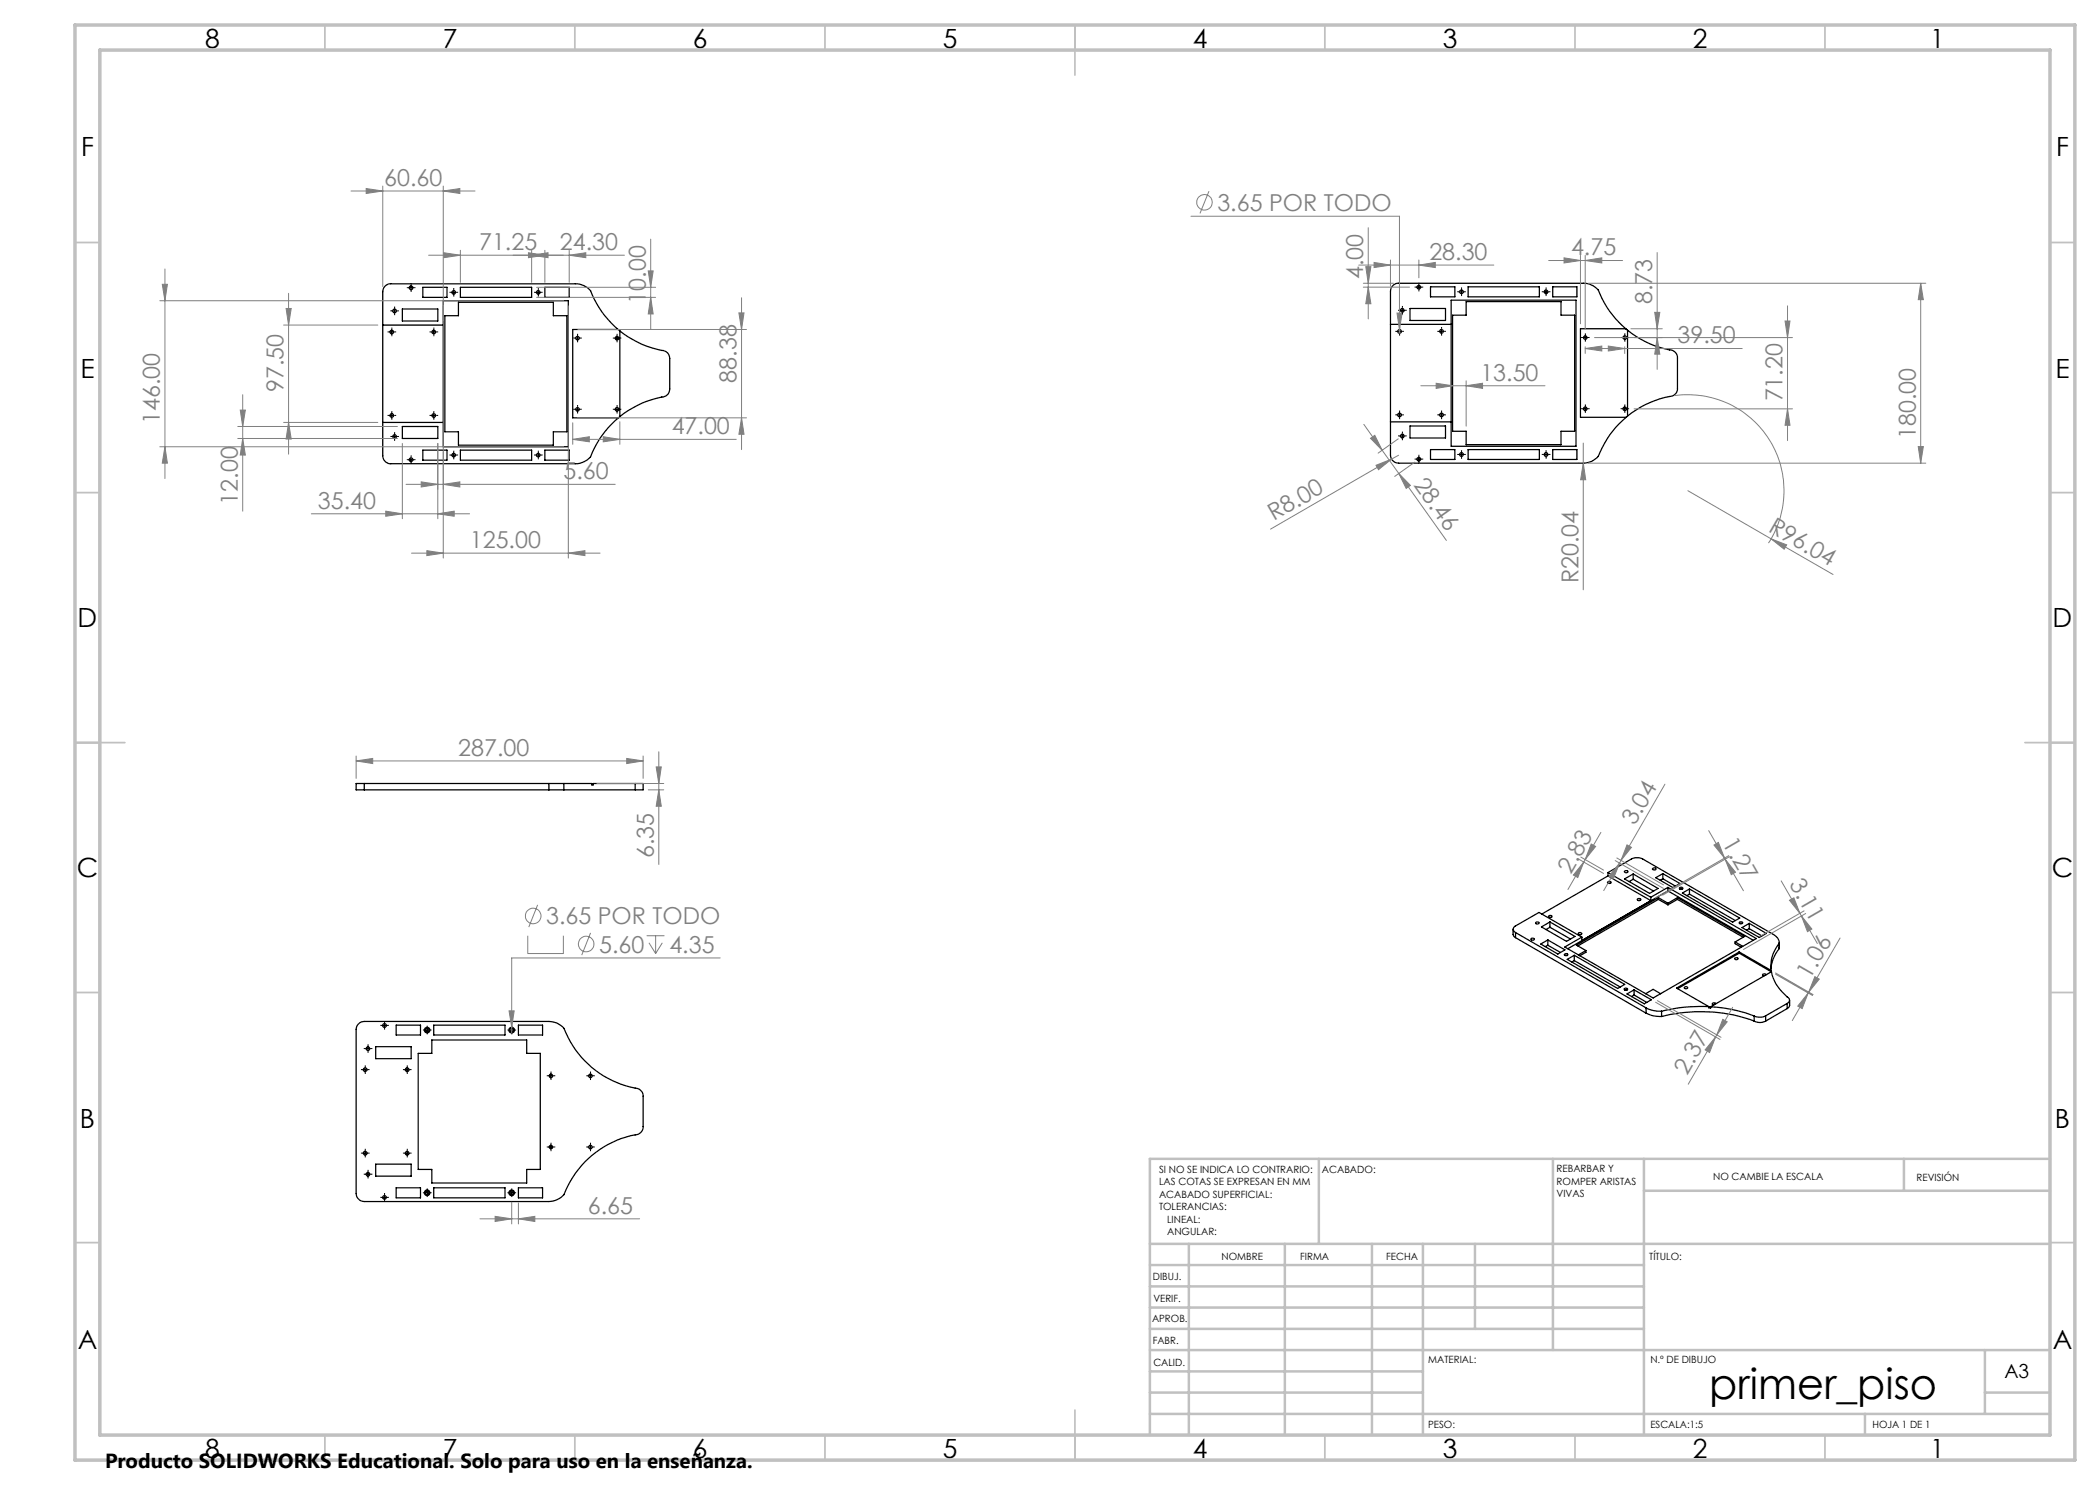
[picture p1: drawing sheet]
<svg xmlns="http://www.w3.org/2000/svg" width="420mm" height="297mm" viewBox="0 0 420 297" stroke-linecap="round" stroke-linejoin="round" font-family="sans-serif">
<g fill="none" stroke="#000" stroke-width=".25">
<path d="M84.6 57.5h4.8v2h-4.8zM92.1 57.5h14.2v2h-14.2zM109 57.5h4.8v2h-4.8zM286.1 57.4h4.9v2h-4.9zM293.6 57.4h14.3v2h-14.3zM310.6 57.4h4.8v2h-4.8zM76.6 65h12.1M80.5 61.8h7.1v2.4h-7.1zM88.7 60.1h25v29.3h-25zM89 63.1h2.7v-2.6h19v2.6h2.7v23.3h-2.7v2.6h-19v-2.6h-2.7zM123.6 65.9a18.9 18.9 0 0 1-5.5-7.8 4 4 0 0 0-3-1.3h-37a1.55 1.55 0 0 0-1.5 1.5v32.9a1.62 1.62 0 0 0 1.5 1.5h37a4 4 0 0 0 3-1.3 18.9 18.9 0 0 1 5.6-7.8M123.6 65.9l.4 .3"/>
<path d="M123.6 65.9h-9.1v17.7h9.2M124 66.2a19.2 19.2 0 0 0 8.9 4l.7 .5 .3 .7v6.4a1.55 1.55 0 0 1-1.5 1.6 19 19 0 0 0-8.4 3.9M124 66.2v17.1M278.1 64.9h12.1M282 61.7h7.1v2.4h-7.1zM290.2 60h25v29.2h-25zM293.2 60.3h19v2.7h2.7v23.3h-2.7v2.6h-19v-2.6h-2.7v-23.3h2.7zM325.2 65.8a18.9 18.9 0 0 1-5.5-7.8 4 4 0 0 0-3-1.3h-37a1.6 1.6 0 0 0-1.6 1.5v32.8a1.61 1.61 0 0 0 1.6 1.6h37a3.5 3.5 0 0 0 3.3-2.2 18.4 18.4 0 0 1 5.2-6.9M325.2 65.8l.3 .2M325.2 65.8h-9.1v17.7h9.1M325.5 66a18.6 18.6 0 0 0 9 4.1l.6 .5 .4 .7v6.4a1.55 1.55 0 0 1-1.6 1.6 19.5 19.5 0 0 0-8.4 3.9M325.5 66v17.2"/>
<path d="M76.6 84.5h12.1M80.5 85.3h7.1v2.4h-7.1zM84.6 90h4.8v2h-4.8zM92.1 90h14.2v2h-14.2zM109 90h4.8v2h-4.8zM124 83.3l-.3 .3M278.1 84.4h12.1M282 85.2h7.1v2.4h-7.1zM286.1 89.9h4.9v2h-4.9zM293.6 89.9h14.3v2h-14.3zM310.6 89.9h4.8v2h-4.8zM325.5 83.2l-.3 .3"/>
<path d="M72.8 156.7h-1.6v1.3h1.6M72.8 156.7v1.3M72.8 156.7h37M72.8 158h37M109.8 158h3M109.8 156.7h3M109.8 156.7v1.3M112.8 156.7h5.6v.3h.2v-.3h8.4M112.8 158h14.2M112.8 156.7v1.3M127 156.7h1.6v1.3h-1.6M127 156.7v1.3"/>
<path d="M321.6 174.5l4.7-2.7a2.67 2.67 0 0 1 2.2 0l26.2 15.1a1.89 1.89 0 0 1 1.1 1.8 7.2 7.2 0 0 0-1.6 5.4M321.6 176.4a.34 .34 0 0 1 .4-.2 .34 .34 0 0 1 .2 .4 .41 .41 0 0 1-.7-.2zM321.6 174.5l8.6 5M321.6 175.2l8.6 4.9M321.6 175.2l-13.2 7.6M321.6 174.5v.7M321.7 176.7h.3M324.9 174.2a.33 .33 0 0 1 .4-.1 .33 .33 0 0 1 .2 .4 .35 .35 0 0 1-.4 .1 .35 .35 0 0 1-.2-.4zM324.9 175.8l1.7-1 5 2.9-1.7 1zM326.6 174.8v1.1M326.6 175.9l4.1 2.3M326.6 175.9l-.8 .4"/>
<path d="M327.5 179.8a.38 .38 0 0 1 .4-.1 .38 .38 0 0 1 .3 .3 .37 .37 0 0 1-.4 .1 .37 .37 0 0 1-.3-.3zM330.2 179.5v.6M330.6 173.6a.3 .3 0 0 1 .4-.1 .3 .3 0 0 1 .2 .4 .34 .34 0 0 1-.4 .1 .34 .34 0 0 1-.2-.3zM331.2 175.5l1.4-.8 3.4 2-1.4 .8zM331.7 179.5l1.9 1.2M331.7 179.5l-16.4 9.5 1.9 1.1M331.7 179.5v.4M331.7 179.9l-16.1 9.3M331.7 179.9l1.9 1.1M332.6 174.7v1.1M332.6 175.8l2.5 1.4M332.6 175.8l-.6 .3"/>
<path d="M333.6 177.5l17.7 10.2-20.7 11.9-17.7-10.2 3.5-2M333.6 177.5l-3.4 2M333.6 178.2l17.1 9.9M333.6 178.2l-20.1 11.6M333.6 177.5v.7M335.5 179.5v.4M335.5 179.5l-1.9 1.2M335.5 179.5l13.4 7.8-1.9 1.1M335.5 179.9l13.2 7.6M335.5 179.9l-1.9 1.1M335.9 177.6a.33 .33 0 0 1 .4-.2 .33 .33 0 0 1 .2 .4h-.5zM336 177.8h.4"/>
<path d="M336.5 178.6l1.4-.8 10 5.8-1.4 .8zM337.9 178.8l9.2 5.3M337.9 177.8v1M337.9 178.8l-.5 .3M302.6 185.8v1.1l.5 .6M303.1 186.5a.7 .7 0 0 1-.5-.6 .7 .7 0 0 1 .5-.7l4.7-2.7 8.6 4.9M303.1 186.5l26.1 15.1M303.1 186.5v1M303.1 187.5l26.1 15.1M306.2 187.7a.3 .3 0 0 1 .4-.1 .3 .3 0 0 1 .2 .4 .3 .3 0 0 1-.4 .1 .3 .3 0 0 1-.2-.4zM307.1 184.5a.37 .37 0 0 1 .4-.1 .37 .37 0 0 1 .3 .3 .41 .41 0 0 1-.7-.2zM308.2 188.8l1.4-.8 3.4 2-1.4 .8z"/>
<path d="M308.3 185.4l1.7-1 5 2.9-1.7 1zM309.6 188v1.1M309.6 189.1l2.5 1.4M309.6 189.1l-.6 .2M309.7 183.2a.33 .33 0 0 1 .4-.1 .33 .33 0 0 1 .2 .3 .34 .34 0 0 1-.4 .1 .34 .34 0 0 1-.2-.3zM309.9 183.5h.3M310 184.4v1.1M310 185.5l4.1 2.3M310 185.5l-.8 .4M312.8 190.9a.34 .34 0 0 1 .4-.2 .34 .34 0 0 1 .3 .4h-.4zM313 191.1h.4M313.4 191.9l1.5-.8 10 5.8-1.4 .8z"/>
<path d="M314.9 191.1v1M314.9 192.1l9.2 5.3M314.9 192.1l-.5 .3M315.7 186.6a.34 .34 0 0 1 .4-.1 .34 .34 0 0 1 .2 .3 .33 .33 0 0 1-.4 .2 .33 .33 0 0 1-.2-.4zM315.8 186.9h.4M317.2 190.1l-1.5 .9M317.2 190.1v.4l-1.3 .7M324.8 197.8a.35 .35 0 0 1 .4-.2 .35 .35 0 0 1 .3 .4h-.4zM324.9 198h.5M325.4 198.8l1.4-.8 3.5 2-1.4 .8zM326.8 198v1M326.8 199l2.6 1.5"/>
<path d="M326.8 199l-.5 .3M327.7 180.1h.2M329.1 198.8l1.5-.9 1.5 .9M330.2 180.1l-13.8 8v-.7M333.6 180.7v.3M336.9 197.4a.32 .32 0 0 1 .4-.1 .32 .32 0 0 1 .2 .4 .37 .37 0 0 1-.4 .1 .37 .37 0 0 1-.2-.3zM347 191.6a.37 .37 0 0 1 .3-.1 .37 .37 0 0 1 .3 .3 .35 .35 0 0 1-.4 .1 .35 .35 0 0 1-.2-.3zM347 188.4l1.5 .9M347 188.4v.3l1.2 .7M347.8 184.5a.37 .37 0 0 1 .4-.2 .37 .37 0 0 1 .3 .3 .39 .39 0 0 1-.7-.1zM347.8 190.4l6.4 3.7M347.8 190.4l-12.5 7.2 6.5 3.7"/>
<path d="M347.8 190.6l-12.3 7.1M347.8 190.6l6.4 3.7M347.8 190.4v.2M347.9 184.7h.5M348.4 185.5l1.4-.8 3.5 2-1.4 .8zM349.8 184.7v1M349.8 185.7l2.6 1.5M349.8 185.7l-.5 .3M353.2 195a.35 .35 0 0 0-.4-.2 .35 .35 0 0 0-.3 .2l.3 .2M354.2 194.3l.1 .1M354.2 194.1v.2M355.8 188.5v1.2a7.2 7.2 0 0 0-1.6 4"/>
<path d="M71.6 204.9l.4-.4 .8-.2h37a3.5 3.5 0 0 1 3.4 2.2 19.4 19.4 0 0 0 14.6 11.3l.6 .6 .2 .6v6.3a1.6 1.6 0 0 1-1.6 1.7 19.1 19.1 0 0 0-14.2 11.9 4.2 4.2 0 0 1-3 1.4h-37a1.67 1.67 0 0 1-1.6-1.6v-32.8zM75.1 209.3h7.1v2.4h-7.1zM79.2 205h4.9v2h-4.9zM83.6 210.7h2.8v-2.7h18.9v2.7h2.8v23.2h-2.8v2.7h-18.9v-2.7h-2.8zM86.7 205h14.3v2h-14.3zM103.7 205h4.8v2h-4.8zM329.2 201.6a5.8 5.8 0 0 0 3.1 .6M329.2 202.6a5.8 5.8 0 0 0 3.1 .7M329.2 201.6v1M332.3 203.3a31.7 31.7 0 0 1 18.5 .9M332.3 202.2v1.1M341.8 201.3a31.4 31.4 0 0 0-9.5 .9"/>
<path d="M341.8 201.3v.3h.2l.1-.2M342.1 201.4a28.1 28.1 0 0 1 8.7 1.8M343.1 200.8a.33 .33 0 0 0-.3-.2 .33 .33 0 0 0-.3 .3l.3 .1M350.8 204.2a2.45 2.45 0 0 0 2.3 0M350.8 203.2v1M353.1 203.2a2.56 2.56 0 0 1-2.3 0M353.1 203.2v1M357.4 200.7a.69 .69 0 0 0 .5-.7 .69 .69 0 0 0-.5-.6 9.1 9.1 0 0 1-3.1-5.1l-12.2 7.1M357.4 200.7l-4.3 2.5M357.4 200.7v1M357.4 201.7l-4.3 2.5M357.9 200v1.3l-.5 .4"/>
<path d="M75.1 232.8h7.1v2.4h-7.1zM79.2 237.6h4.9v2h-4.9zM86.7 237.6h14.3v2h-14.3zM103.7 237.6h4.8v2h-4.8z"/>
<circle cx="82.2" cy="57.6" r=".38"/>
<circle cx="90.7" cy="58.5" r=".36"/>
<circle cx="107.6" cy="58.5" r=".36"/>
<circle cx="283.8" cy="57.4" r=".36"/>
<circle cx="292.3" cy="58.4" r=".37"/>
<circle cx="309.2" cy="58.4" r=".37"/>
<circle cx="78.4" cy="66.4" r=".37"/>
<circle cx="78.9" cy="62.2" r=".36"/>
<circle cx="86.7" cy="66.4" r=".37"/>
<circle cx="115.5" cy="67.6" r=".36"/>
<circle cx="123.4" cy="67.6" r=".36"/>
<circle cx="279.9" cy="66.3" r=".36"/>
<circle cx="280.5" cy="62.1" r=".37"/>
<circle cx="288.3" cy="66.3" r=".37"/>
<circle cx="317.1" cy="67.5" r=".35"/>
<circle cx="325" cy="67.5" r=".36"/>
<circle cx="78.3" cy="83.1" r=".37"/>
<circle cx="78.9" cy="87.3" r=".36"/>
<circle cx="82.2" cy="92" r=".37"/>
<circle cx="86.7" cy="83.1" r=".37"/>
<circle cx="90.7" cy="91" r=".36"/>
<circle cx="107.7" cy="91" r=".36"/>
<circle cx="115.5" cy="81.9" r=".36"/>
<circle cx="123.4" cy="81.9" r=".36"/>
<circle cx="279.9" cy="83" r=".38"/>
<circle cx="280.5" cy="87.2" r=".36"/>
<circle cx="283.8" cy="91.8" r=".38"/>
<circle cx="288.3" cy="83" r=".37"/>
<circle cx="292.3" cy="90.9" r=".36"/>
<circle cx="309.2" cy="90.9" r=".36"/>
<circle cx="317.1" cy="81.8" r=".36"/>
<circle cx="325" cy="81.8" r=".34"/>
<circle cx="73" cy="213.9" r=".38"/>
<circle cx="73.6" cy="209.7" r=".36"/>
<circle cx="76.9" cy="205.1" r=".38"/>
<circle cx="81.4" cy="213.9" r=".37"/>
<circle cx="85.4" cy="206" r=".56"/>
<circle cx="85.4" cy="206" r=".36"/>
<circle cx="102.3" cy="206" r=".36"/>
<circle cx="102.3" cy="206" r=".57"/>
<circle cx="110.2" cy="215.2" r=".35"/>
<circle cx="118.1" cy="215.2" r=".34"/>
<circle cx="73" cy="230.6" r=".36"/>
<circle cx="73.6" cy="234.9" r=".37"/>
<circle cx="76.9" cy="239.5" r=".36"/>
<circle cx="81.4" cy="230.6" r=".37"/>
<circle cx="85.4" cy="238.6" r=".55"/>
<circle cx="85.4" cy="238.6" r=".37"/>
<circle cx="102.3" cy="238.6" r=".56"/>
<circle cx="102.3" cy="238.6" r=".37"/>
<circle cx="110.2" cy="229.4" r=".35"/>
<circle cx="118.1" cy="229.4" r=".36"/>
</g>
<g fill="none" stroke="#808080" stroke-width=".2">
<path d="M70.2 38.2h24.8M73.2 37.7l3.4 .5-3.4 .5zM76.6 37.2v20.1M88.7 38.2l3.3-.5v1zM88.7 37.2v74.4M241.8 38.2l-1.8 4.5M32.5 56.9h1l-.5 3.2zM33 53.8v41.9M57.7 58.7v32.1M85.7 51h39.2M88.8 50.5l3.3 .5-3.3 .5zM92.1 50.1v6.4"/>
<path d="M105.7 50.5l3.3 .5-3.3 .5zM106.3 51l3.3-.5v1zM106.3 50.1v6.4M107.3 59.5h23.8M107.3 57.5h23.8M109 50.1v6.4M113.8 51l3.4-.5v1zM113.8 50.1v6.4M129.6 54.2h1l-.5 3.3zM130.1 59.5l.5 3.3h-1zM130.1 47.8v18M148.3 59.5v30.4"/>
<path d="M238.2 43.2h41.7v23.4M271.7 53h27.1M272.7 57.4h9.2M272.7 56.7h6M273.2 53.3h1l-.6 3.4zM273.6 57.4l.6 3.3h-1zM273.6 45.5v18.3M274.8 52.5l3.3 .5-3.3 .5zM278.1 52v5.2M283.8 53l3.3-.5v1zM283.8 52v3.6M309.7 52.1h14.8"/>
<path d="M312.8 51.6l3.3 .5-3.3 .5zM316.1 51.1v13.7M317 52.1l3.4-.5v1zM317 51.1v14.6M317.6 56.7h67.6M331.4 50.5v23.4M384.1 56.7l.6 3.2h-1.1zM384.1 56.7v35.9M32 60.1h80.7M48.5 78.9v23.3M56.7 65h18.9M57.2 61.7h1l-.5 3.3z"/>
<path d="M113.7 61.1v50.5M115.5 65.9h33.8M147.8 62.6h1l-.5 3.3zM279.4 62.6h1l-.5 3.3zM284.2 77.1h24.8M287.2 76.7l3.3 .4-3.3 .6zM293.2 77.1l3.3-.4v1zM293.2 76.2v9M317 69.7l3.4-.5v1zM317 69.4v1.3M317 69.7h31.4M318.9 67.5h39.6"/>
<path d="M321.7 69.2l3.2 .5-3.2 .5zM324.9 69.4v1.3M326.2 65.8h6.3M330.9 62.5h1.1l-.6 3.3zM331.4 67.5l.6 3.3h-1.1zM334.9 79.1a19.2 19.2 0 0 1 18.9 8.7 19.2 19.2 0 0 1-.1 20.8M357 64.2h1l-.5 3.3zM357.5 61.2v26.9M32 89.4h80.7M33 89.4l.5 3.2h-1zM47.6 87.7h31.9M47.6 85.3h31.9"/>
<path d="M48 82h1.1l-.6 3.3zM48.5 87.7l.6 3.3h-1.1zM56.7 84.5h18.9M57.7 84.5l.5 3.3h-1zM80.5 88.7v15M81.2 96.9h41.8M84.2 96.4l3.4 .5-3.4 .5zM87.6 88.7v15M88.7 96.9l3.3-.5v1zM114.5 87.9l3.4-.6v1.1zM114.5 84.6v4.3M114.5 87.9h32.7"/>
<path d="M115.5 83.6h33.8M120.6 87.3l3.4 .6-3.4 .5zM124 84.3v4.6M148.3 83.6l.5 3.3h-1zM272.8 84.9l3.6 5.2M274.1 87.7l.9-.6 1.4 3zM275.2 93.1l3.1-1.3-2.6 2.1zM276.4 90.1l3.4 4.6M278.3 91.8l-24.2 14M279.6 87.8l-4 2.8M279.7 91l-1.4 .8M279.8 94.7l2.3 2.4-.9 .6z"/>
<path d="M279.8 94.7l9.5 13.4M283 92.4l-4.1 2.9M315.7 92.5h.1M316.7 92.6l.4 3.4h-1zM316.7 88.6v29.4M317.6 92.6h67.6M326.8 81.8h31.7M337.6 98.1l29 16.8M357.5 81.8l.5 3.3h-1zM383.6 89.3h1.1l-.6 3.3zM62.3 102.8h31.6M77.2 102.2l3.3 .6-3.3 .5z"/>
<path d="M82.3 110.6h37.7M85.4 110.1l3.3 .5-3.3 .5zM87.6 102.8l3.2-.6v1.1zM113.7 110.6l3.3-.5v1zM354.2 107.8l3.1 1.2-.5 .9zM71.2 152.2l3.3-.5v1zM71.2 151.2v4.5M71.2 152.2h57.4M119.4 156.7h13.4M125.3 151.7l3.3 .5-3.3 .5zM128.6 151.2v4.5M129.6 158h3.2"/>
<path d="M131.2 153.4h1.1l-.5 3.3zM131.8 158l.5 3.3h-1.1zM131.8 150.4v22.5M333 156.8l-8.8 15.3M315.9 171.9l4.8 2.8M316.2 171.4l4.5 2.6M316.8 172.4l-1.2 3.1-.9-.5zM316.8 172.4l-3.2 5.5M317 171.9l-.2 .5M318.2 168.8l.9 .5-2.1 2.6zM320.2 166.5l-3.2 5.4M323 172.1l9.7 5.6"/>
<path d="M323.4 171.6l9.3 5.4M323.9 172.6l-1.2 3.1-.9-.5zM323.9 172.6l-3.2 5.5M324.2 172.1l-.3 .5M325.4 169l.9 .5-2.1 2.6zM341.7 166.1l3.2 5.5M342.8 169l.9-.5 1.2 3.1zM344.9 171.6l.1 .2M345 171.8l2.1 2.6-.8 .5zM345 171.8l3.7 6.3M345.8 171.1l-14.8 8.5M345.9 171.3l-13.4 7.7"/>
<path d="M356.2 176.2l3.8 6.5M105.6 187.1v3.6h7.1v-3.6M107.5 181l-1.7 4.4M118.1 186.6l-1.8 4.4M129.3 187.1h3.6M129.8 188.6l1.3 2.1M131.1 187.1v3.6M132.5 188.6l-1.4 2.1M144 191.6h-41.7v15M355.1 194.6l7.5 4.3M355.1 194.8l7.4 4.3M357.9 180.1l.9-.5 1.2 3.1z"/>
<path d="M360 182.7l.3 .5M360.3 183.2l2.1 2.6-.9 .5zM360.3 183.2l3.2 5.5M360.8 182.2l-8.7 5M361.1 182.7l-12.4 7.2M361.6 198.6l-1.2 3.1-.8-.5zM361.6 198.6l-3.1 5.5M361.7 198.4l-.1 .2M363 195.3l.9 .5-2.2 2.6zM368 187.6l-6.3 10.8M101.8 202.2h1l-.5 3.3zM331.1 200.4l12.9 7.5"/>
<path d="M331.5 200.1l12.7 7.4M343.1 207.4l-1.2 3.1-.9-.5zM343.1 207.4l-5.5 9.4M343.4 207l-.3 .4M344.6 203.9l.8 .5-2 2.6zM346.5 201.5l-3.1 5.5M96 243.8h31.9M99 243.3l3.3 .5-3.3 .5zM102.3 240.4v4.4M103.7 243.8l3.3-.5v1zM103.7 240.6v4.2"/>
<circle cx="240.9" cy="40.5" r="1.56"/>
<circle cx="106.6" cy="183.2" r="1.56"/>
<circle cx="117.2" cy="188.8" r="1.56"/>
</g>
<g fill="none" stroke="#000" stroke-width=".2" stroke-dasharray="15.2 1.3 1.3 1.3" stroke-linecap="butt">
<path d="M81.7 57.5h-.3M82.2 57v-.3M82.2 58v.4M82.7 57.5h.4M90.3 58.5h-.4M90.8 58v-.4M90.8 59v.3M91.3 58.5h.3M107.2 58.5h-.4M107.7 58v-.4M107.7 59v.3M108.2 58.5h.3"/>
<path d="M283.3 57.4h-.4M283.8 56.9v-.3M283.8 57.9v.4M284.3 57.4h.3M291.8 58.3h-.4M292.3 57.8v-.3M292.3 58.8v.4M292.8 58.3h.4M308.7 58.3h-.3M309.2 57.8v-.3M309.2 58.8v.4M309.7 58.3h.4"/>
<path d="M77.9 66.4h-.4M78.4 65.9v-.4M78.4 66.9v.3M78.4 62.2h-.3M78.9 66.4h.3M78.9 61.7v-.4M78.9 62.7v.3M79.4 62.2h.4M86.3 66.4h-.4M86.8 65.9v-.4M86.8 66.9v.3M87.3 66.4h.3"/>
<path d="M115 67.6h-.3M115.5 67.1v-.3M115.5 68.1v.4M116 67.6h.4M122.9 67.6h-.3M123.4 67.1v-.3M123.4 68.1v.4M123.9 67.6h.4M279.4 66.3h-.3M279.9 65.8v-.4M279.9 66.8v.3M280 62.1h-.4"/>
<path d="M280.4 66.3h.4M280.5 61.6v-.4M280.5 62.6v.3M281 62.1h.3M287.8 66.3h-.3M288.3 65.8v-.4M288.3 66.8v.3M288.8 66.3h.4M316.6 67.5h-.4M317.1 67v-.4M317.1 68v.3M317.6 67.5h.3"/>
<path d="M324.5 67.5h-.4M325 67v-.4M325 68v.3M325.5 67.5h.3M77.9 83.1h-.4M78.4 82.6v-.4M78.4 83.6v.3M78.4 87.3h-.3M78.9 83.1h.3M78.9 86.8v-.4M78.9 87.8v.4M79.4 87.3h.4"/>
<path d="M81.7 91.9h-.3M82.2 91.4v-.3M82.2 92.4v.4M82.7 91.9h.4M86.3 83.1h-.4M86.8 82.6v-.4M86.8 83.6v.3M87.3 83.1h.3M90.3 91h-.4M90.8 90.5v-.4M90.8 91.5v.4M91.3 91h.3"/>
<path d="M107.2 91h-.4M107.7 90.5v-.4M107.7 91.5v.4M108.2 91h.3M115 81.9h-.3M115.5 81.4v-.4M115.5 82.4v.3M116 81.9h.4M122.9 81.9h-.3M123.4 81.4v-.4M123.4 82.4v.3M123.9 81.9h.4"/>
<path d="M279.4 83h-.3M279.9 82.5v-.4M279.9 83.5v.3M280 87.2h-.4M280.4 83h.4M280.5 86.7v-.4M280.5 87.7v.3M281 87.2h.3M283.3 91.8h-.4M283.8 91.3v-.3M283.8 92.3v.4M284.3 91.8h.3"/>
<path d="M287.8 83h-.3M288.3 82.5v-.4M288.3 83.5v.3M288.8 83h.4M291.8 90.9h-.4M292.3 90.4v-.4M292.3 91.4v.4M292.8 90.9h.4M308.7 90.9h-.3M309.2 90.4v-.4M309.2 91.4v.4M309.7 90.9h.4"/>
<path d="M316.6 81.7h-.4M317.1 81.2v-.3M317.1 82.2v.4M317.6 81.7h.3M324.5 81.7h-.4M325 81.2v-.3M325 82.2v.4M325.5 81.7h.3M72.6 213.9h-.4M73.1 213.4v-.3M73.1 214.4v.4M73.1 209.7h-.4"/>
<path d="M73.6 213.9h.3M73.6 209.2v-.4M73.6 210.2v.4M74.1 209.7h.4M76.4 205.1h-.4M76.9 204.6v-.4M76.9 205.6v.3M77.4 205.1h.4M81 213.9h-.4M81.5 213.4v-.3M81.5 214.4v.4M82 213.9h.3"/>
<path d="M84.9 206h-.3M85.4 205.5v-.4M85.4 206.5v.4M85.9 206h.4M101.9 206h-.4M102.4 205.5v-.4M102.4 206.5v.4M102.9 206h.3M109.7 215.2h-.3M110.2 214.7v-.4M110.2 215.7v.3M110.7 215.2h.4"/>
<path d="M117.6 215.2h-.3M118.1 214.7v-.4M118.1 215.7v.3M118.6 215.2h.4M72.6 230.6h-.4M73.1 230.1v-.3M73.1 231.1v.4M73.1 234.8h-.4M73.6 230.6h.3M73.6 234.3v-.3M73.6 235.3v.4M74.1 234.8h.4"/>
<path d="M76.4 239.5h-.4M76.9 239v-.4M76.9 240v.3M77.4 239.5h.4M81 230.6h-.4M81.5 230.1v-.3M81.5 231.1v.4M82 230.6h.3M84.9 238.5h-.3M85.4 238v-.3M85.4 239v.4M85.9 238.5h.4"/>
<path d="M101.9 238.5h-.4M102.4 238v-.3M102.4 239v.4M102.9 238.5h.3M109.7 229.4h-.3M110.2 228.9v-.4M110.2 229.9v.3M110.7 229.4h.4M117.6 229.4h-.3M118.1 228.9v-.4M118.1 229.9v.3M118.6 229.4h.4"/>
</g>
<g fill="none" stroke="#000" stroke-width=".2">
<path d="M81.7 57.5h1M82.2 57v1.1M90.2 58.5h1M90.7 58v1M107.1 58.5h1.1M107.7 58v1M283.3 57.4h1M283.8 56.9v1M291.8 58.4h1M292.3 57.9v1M308.7 58.4h1M309.2 57.9v1"/>
<path d="M77.9 66.4h.9M78.4 65.9v1M78.4 62.2h1M78.9 61.7v1M86.3 66.4h.9M86.7 65.9v1M115 67.6h1M115.5 67.1v1M122.9 67.6h1M123.4 67.1v1M279.4 66.3h1M279.9 65.8v1"/>
<path d="M280 62.1h1M280.5 61.6v1M287.8 66.3h1M288.3 65.8v1M316.5 67.5h1.1M317 67v1M324.4 67.5h1M324.9 67v1M77.9 83.1h.9M78.4 82.6v1M78.4 87.3h1M78.9 86.8v1"/>
<path d="M81.7 92h1M82.2 91.4v1.1M86.3 83.1h.9M86.7 82.6v1M90.2 91h1M90.7 90.5v1M107.1 91h1.1M107.7 90.5v1M115 81.9h1M115.5 81.4v1M122.9 81.9h1M123.4 81.4v1"/>
<path d="M279.4 83h1M279.9 82.5v1M280 87.2h1M280.5 86.7v1M283.3 91.8h1M283.8 91.3v1.1M287.8 83h1M288.3 82.5v1M291.8 90.9h1M292.3 90.4v1M308.7 90.9h1M309.2 90.4v1"/>
<path d="M316.5 81.8h1.1M317 81.2v1.1M324.4 81.8h1M324.9 81.2v1.1M72.5 214h1M73 213.4v1.1M73.1 209.7h1M73.6 209.2v1M76.4 205.1h1M76.9 204.6v1M80.9 214h1.1M81.4 213.4v1.1"/>
<path d="M84.9 206h1M85.4 205.5v1M101.8 206h1M102.3 205.5v1M109.7 215.2h1M110.2 214.7v1M117.6 215.2h1M118.1 214.7v1M72.5 230.6h1M73 230.1v1M73.1 234.8h1M73.6 234.3v1.1"/>
<path d="M76.4 239.5h1M76.9 239v1M80.9 230.6h1.1M81.4 230.1v1M84.9 238.5h1M85.4 238.1v1M101.8 238.5h1M102.3 238.1v1M109.7 229.4h1M110.2 228.9v1M117.6 229.4h1M118.1 228.9v1"/>
</g>
<g fill="none" stroke="#c0c0c0" stroke-width=".35">
<path d="M65 5v5M115 5v5M165 5v5M215 5v10M265 5v5M315 5v5M365 5v5M15 48.5h5M410 48.5h5M15 98.5h5M410 98.5h5M15 148.5h10"/>
<path d="M405 148.5h10M15 198.5h5M410 198.5h5M15 248.5h5M410 248.5h5M65 287v5M115 287v5M165 287v5M215 282v10M265 287v5M315 287v5M365 287v5"/>
</g>
<g fill="none" stroke="#c0c0c0" stroke-width=".5">
<path d="M263.8 231.8v17M310.6 231.8v38.2M328.8 231.8v55.2M328.8 238.2h81.2M380.8 231.8v6.4M410 231.8h-180v55.2M230 248.8h180M230 257.3h98.8M230 253h98.8M237.8 248.8v38.2M257 248.8v38.2M274.4 248.8v38.2"/>
<path d="M284.6 248.8v38.2M295 248.8v17M230 265.8h98.8M230 261.5h98.8M230 278.5h54.6M230 274.3h54.6M230 270h180M397 278.5h13M397 270v12.8M230 282.8h180M373 282.8v4.2"/>
</g>
<path d="M15 5h400v287h-400zM20 10h390v277h-390z" fill="none" stroke="#c0c0c0" stroke-width=".7"/>
<g fill="#808080">
<path d="M275.2 93.1l3.1-1.3-2.6 2.1z"/>
<path d="M316.7 92.6l.4 3.4h-1z"/>
<path d="M354.2 107.8l3.1 1.2-.5 .9z"/>
<path d="M106.3 51l3.3-.5v1zM88.8 50.5l3.3 .5-3.3 .5z"/>
<path d="M283.8 53l3.3-.5v1zM274.8 52.5l3.3 .5-3.3 .5zM88.7 38.2l3.3-.5v1zM73.2 37.7l3.4 .5-3.4 .5zM113.8 51l3.4-.5v1zM105.7 50.5l3.3 .5-3.3 .5zM113.7 110.6l3.3-.5v1zM85.4 110.1l3.3 .5-3.3 .5z"/>
<path d="M279.4 62.6l.5 3.3 .5-3.3zM317 69.7l3.4-.5v1zM321.7 69.2l3.2 .5-3.2 .5zM287.2 76.7l3.3 .4-3.3 .6zM293.2 77.1l3.3-.4v1zM71.2 152.2l3.3-.5v1zM125.3 151.7l3.3 .5-3.3 .5zM84.2 96.4l3.4 .5-3.4 .5zM88.7 96.9l3.3-.5v1zM101.8 202.2l.5 3.3 .5-3.3z"/>
<path d="M114.5 87.9l3.4-.6v1.1zM120.6 87.3l3.4 .6-3.4 .5z"/>
<path d="M77.2 102.2l3.3 .6-3.3 .5zM87.6 102.8l3.2-.6v1.1z"/>
<path d="M317 52.1l3.4-.5v1zM312.8 51.6l3.3 .5-3.3 .5z"/>
<path d="M318.2 168.8l.9 .5-2.1 2.6zM316.8 172.4l-1.2 3.1-.9-.5zM325.4 169l.9 .5-2.1 2.6zM323.9 172.6l-1.2 3.1-.9-.5zM363 195.3l.9 .5-2.2 2.6zM361.6 198.6l-1.2 3.1-.8-.5zM344.6 203.9l.8 .5-2 2.6zM343.1 207.4l-1.2 3.1-.9-.5z"/>
<path d="M331.4 67.5l.6 3.3h-1.1zM330.9 62.5h1.1l-.6 3.3zM130.1 59.5l.5 3.3h-1zM129.6 54.2h1l-.5 3.3zM48.5 87.7l.6 3.3h-1.1zM48 82h1.1l-.6 3.3zM33 89.4l.5 3.2h-1zM32.5 56.9h1l-.5 3.2z"/>
<path d="M273.6 57.4l.6 3.3h-1zM273.2 53.3h1l-.6 3.4z"/>
<path d="M384.1 56.7l.6 3.2h-1.1zM383.6 89.3h1.1l-.6 3.3zM357 64.2h1l-.5 3.3zM357.5 81.8l.5 3.3h-1zM131.2 153.4h1.1l-.5 3.3zM131.8 158l.5 3.3h-1.1zM147.8 62.6h1l-.5 3.3zM148.3 83.6l.5 3.3h-1z"/>
<path d="M57.2 61.7h1l-.5 3.3zM57.7 84.5l.5 3.3h-1z"/>
<path d="M357.9 180.1l.9-.5 1.2 3.1zM360.3 183.2l2.1 2.6-.9 .5zM342.8 169l.9-.5 1.2 3.1zM345 171.8l2.1 2.6-.8 .5z"/>
<path d="M274.1 87.7l.9-.6 1.4 3zM279.8 94.7l2.3 2.4-.9 .6z"/>
<path d="M99 243.3l3.3 .5-3.3 .5zM103.7 243.8l3.3-.5v1z"/>
</g>
<text font-size="8.5" x="341.8" y="279.7">primer_piso</text>
<g font-size="5.3">
<text x="41" y="9.5">8</text>
<text x="88.5" y="9.5">7</text>
<text x="138.5" y="9.5">6</text>
<text x="188.5" y="9.5">5</text>
<text x="238.5" y="9.5">4</text>
<text x="288.5" y="9.5">3</text>
<text x="338.5" y="9.5">2</text>
<text x="386" y="9.5">1</text>
<text x="16.2" y="31.3">F</text>
<text x="411.2" y="31.3">F</text>
<text x="16.1" y="75.5">E</text>
<text x="411.1" y="75.5">E</text>
<text x="15.5" y="125.5">D</text>
<text x="410.5" y="125.5">D</text>
<text x="15.4" y="175.5">C</text>
<text x="410.4" y="175.5">C</text>
<text x="16" y="225.5">B</text>
<text x="411" y="225.5">B</text>
<text x="15.5" y="269.8">A</text>
<text x="410.5" y="269.8">A</text>
<text x="41" y="291.5">8</text>
<text x="88.5" y="291.5">7</text>
<text x="138.5" y="291.5">6</text>
<text x="188.5" y="291.5">5</text>
<text x="238.5" y="291.5">4</text>
<text x="288.5" y="291.5">3</text>
<text x="338.5" y="291.5">2</text>
<text x="386" y="291.5">1</text>
</g>
<g font-size="4.7" fill="#808080">
<text x="76.9" y="37.2">60.60</text>
<text x="243.5" y="42.2">3.65 POR TODO</text>
<text x="95.8" y="50">71.25</text>
<text x="112" y="50">24.30</text>
<text x="285.9" y="52">28.30</text>
<text x="314.2" y="51.1">4.75</text>
<text x="272.7" y="55.9" transform="rotate(-90 272.7 55.9)">4.00</text>
<text x="129.1" y="60.7" transform="rotate(-90 129.1 60.7)">10.00</text>
<text x="330.4" y="60.8" transform="rotate(-90 330.4 60.8)">8.73</text>
<text x="335.5" y="68.7">39.50</text>
<text x="147.3" y="76.5" transform="rotate(-90 147.3 76.5)">88.38</text>
<text x="296.1" y="76.1">13.50</text>
<text x="56.7" y="78.4" transform="rotate(-90 56.7 78.4)">97.50</text>
<text x="356.5" y="80.3" transform="rotate(-90 356.5 80.3)">71.20</text>
<text x="32" y="84.8" transform="rotate(-90 32 84.8)">146.00</text>
<text x="134.3" y="86.8">47.00</text>
<text x="383.2" y="87.8" transform="rotate(-90 383.2 87.8)">180.00</text>
<text x="112.7" y="95.8">5.60</text>
<text x="47.6" y="100.9" transform="rotate(-90 47.6 100.9)">12.00</text>
<text x="63.6" y="101.7">35.40</text>
<text x="282.6" y="96.9" transform="rotate(55 282.6 96.9)">28.46</text>
<text x="254.7" y="104.3" transform="rotate(-30 254.7 104.3)">R8.00</text>
<text x="353.5" y="106.1" transform="rotate(30 353.5 106.1)">R96.04</text>
<text x="94" y="109.6">125.00</text>
<text x="315.7" y="116.6" transform="rotate(-90 315.7 116.6)">R20.04</text>
<text x="91.6" y="151.2">287.00</text>
<text x="327" y="165.3" transform="rotate(-60 327 165.3)">3.04</text>
<text x="130.8" y="171.6" transform="rotate(-90 130.8 171.6)">6.35</text>
<text x="344.4" y="168.7" transform="rotate(60 344.4 168.7)">1.27</text>
<text x="314.1" y="174.9" transform="rotate(-60 314.1 174.9)">2.83</text>
<text x="357.8" y="176.8" transform="rotate(60 357.8 176.8)">3.11</text>
<text x="109.2" y="184.9">3.65 POR TODO</text>
<text x="119.8" y="190.5">5.60</text>
<text x="133.9" y="190.5">4.35</text>
<text x="362" y="196" transform="rotate(-60 362 196)">1.06</text>
<text x="337.4" y="215.2" transform="rotate(-60 337.4 215.2)">2.37</text>
<text x="117.6" y="242.8">6.65</text>
</g>
<text font-size="4.1" x="21" y="293.7">Producto SOLIDWORKS Educational. Solo para uso en la enseñanza.</text>
<text font-size="3.9" x="400.9" y="275.5">A3</text>
<g font-size="2">
<text x="231.8" y="234.6">SI NO SE INDICA LO CONTRARIO:</text>
<text x="231.8" y="237.1">LAS COTAS SE EXPRESAN EN MM</text>
<text x="231.8" y="239.6">ACABADO SUPERFICIAL:</text>
<text x="264.4" y="234.6">ACABADO:</text>
<text x="311.3" y="234.5">REBARBAR Y</text>
<text x="311.3" y="237">ROMPER ARISTAS</text>
<text x="311.3" y="239.5">VIVAS</text>
<text x="342.6" y="236">NO CAMBIE LA ESCALA</text>
<text x="383.3" y="236.2">REVISIÓN</text>
<text x="231.8" y="242.1">TOLERANCIAS:</text>
<text x="233.4" y="244.6">LINEAL:</text>
<text x="233.4" y="247.1">ANGULAR:</text>
<text x="244.3" y="252">NOMBRE</text>
<text x="260" y="251.9">FIRMA</text>
<text x="277.2" y="251.9">FECHA</text>
<text x="329.9" y="251.9">TÍTULO:</text>
<text x="230.6" y="256.1">DIBUJ.</text>
<text x="230.7" y="260.3">VERIF.</text>
<text x="230.4" y="264.4">APROB.</text>
<text x="230.5" y="268.8">FABR.</text>
<text x="230.7" y="273.1">CALID.</text>
<text x="285.6" y="272.5">MATERIAL:</text>
<text x="330.1" y="272.5">N.º DE DIBUJO</text>
<text x="285.6" y="285.5">PESO:</text>
<text x="330.1" y="285.6">ESCALA:1:5</text>
<text x="374.5" y="285.6">HOJA 1 DE 1</text>
</g>
</svg>
